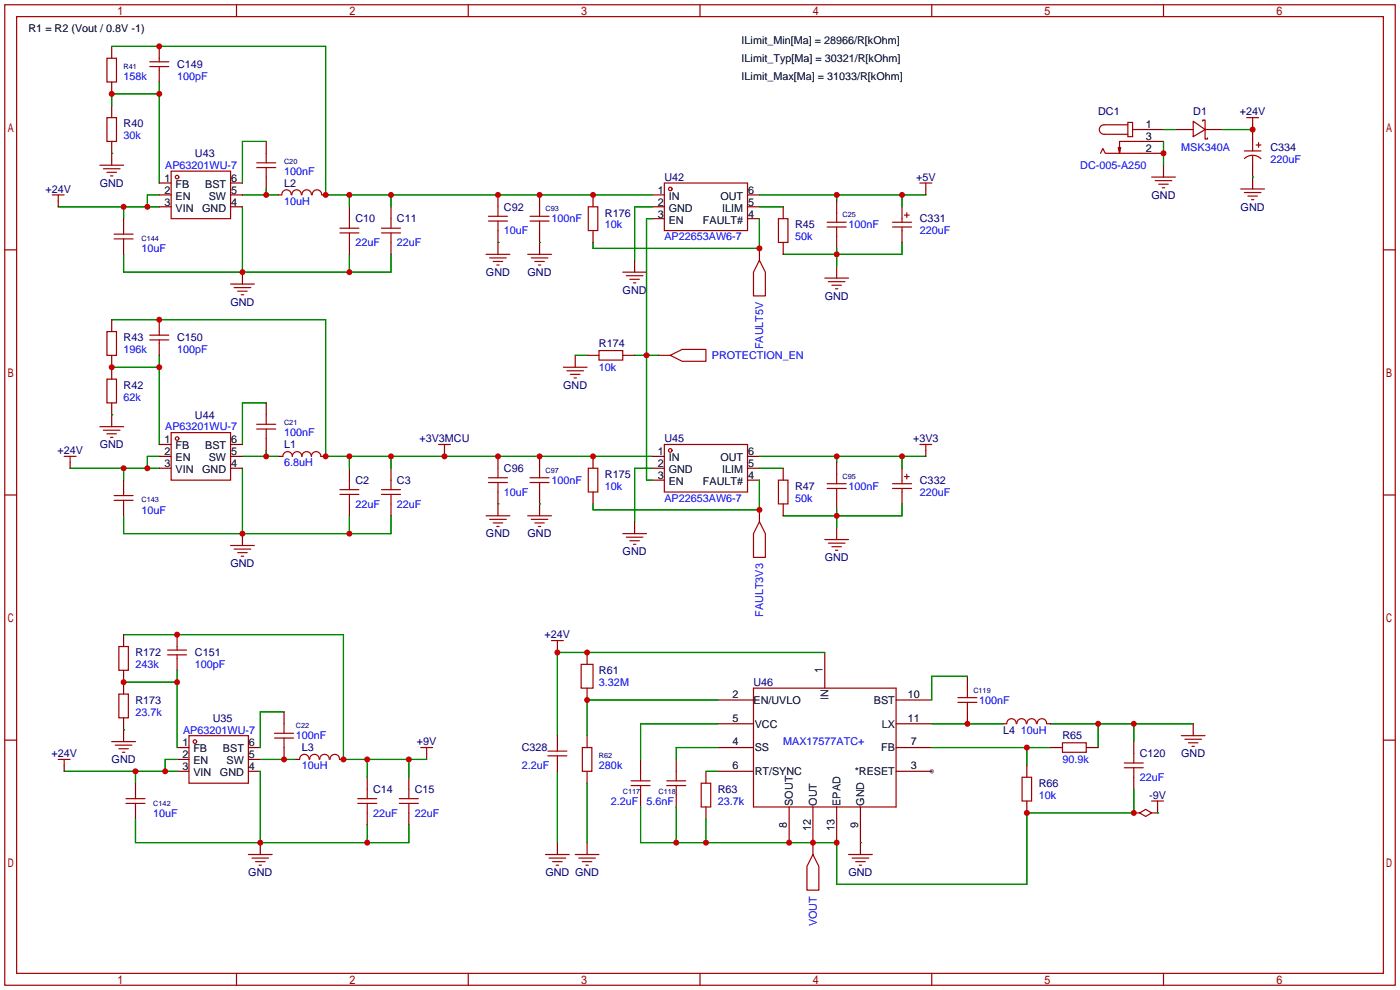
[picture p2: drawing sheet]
<svg xmlns="http://www.w3.org/2000/svg" width="299mm" height="212mm" viewBox="0 0 299 212" stroke-linecap="round" stroke-linejoin="round" font-family="sans-serif">
<circle cx="199.1" cy="164.8" r=".51" fill="#999"/>
<g fill="none" stroke="#a10000" stroke-width=".25">
<path d="M1 1h297.2v209.6h-297.2zM3.6 3.6h292.1v204.4h-292.1zM22.9 12.4h2v5.1h-2zM32 14.2h4.1M32 13.2h4.1M34 12.4v.8M34 14.2v.8M50.5 1v2.6M100.1 1v2.6M149.6 1v2.6M199.1 1v2.6M248.7 1v2.6"/>
<path d="M21.3 35.3h5.1M22.1 36.1h3.6M22.9 25.1h2v5.1h-2zM22.9 36.8h2M23.6 37.6h.5M36.6 36.6h12.7v10.1h-12.7zM54.9 35.8h4M54.9 34.8h4M56.9 32.8v2M56.9 35.8v2M142 39.1h17.8v10.2h-17.8zM196.6 39.1h2.5"/>
<path d="M197.9 39.1v1.3M235.2 32.8l.5-1 .5 1h7.4M239.5 31.5l-.2 1.3M241 26.2h1.1v3h-1.1zM241 26.7h-5a1.02 1.02 0 0 0-1.1 1 1.02 1.02 0 0 0 1.1 1h5M242.1 27.7h1.5M243.6 30.2h-4.3v2.6l-.3-1.3M246.1 37.8h5.1M246.9 38.6h3.5M247.6 39.4h2.1M255 25.9l2.6 1.8-2.6 1.5zM257 25.9v-.2h.6v4h.5v-.2"/>
<path d="M265.9 32.3h3.6M266 33.9a2.54 2.54 0 0 1 3.5 0M266.4 25.1h2.6M267.7 25.1v1.3M267.7 30.2v2.1M267.7 33.3v2M268.5 31h1M269 30.5v1M1 53.4h2.6M11.2 41.7h2.5M12.4 41.7v1.2M24.4 51.1h4"/>
<path d="M24.4 50h4M26.4 49.3v.7M26.4 51.1v.7M60.2 41.6a1.01 1.01 0 0 1 1-1 1.01 1.01 0 0 1 1.1 1M62.4 41.6a1.01 1.01 0 0 1 1-1 1.01 1.01 0 0 1 1 1M64.5 41.6a1.01 1.01 0 0 1 1-1 1.01 1.01 0 0 1 1.1 1M66.7 41.6a1.01 1.01 0 0 1 1-1 1.01 1.01 0 0 1 1 1M72.6 49.8h4.1M72.6 48.8h4.1M74.7 46.7v2.1M74.7 49.8v2M81.5 49.8h4.1"/>
<path d="M81.5 48.8h4.1M83.6 46.7v2.1M83.6 49.8v2M103.9 54.4h5.1M104.4 46.2h4.1M104.4 47.2h4.1M104.6 55.1h3.6M105.4 55.9h2M106.2 56.6h.5M106.4 44.2v2M106.4 47.2v2.1M112.8 54.4h5.1"/>
<path d="M113.3 46.2h4M113.3 47.2h4M113.5 55.1h3.6M114.3 55.9h2M115.1 56.6h.5M115.3 44.2v2M115.3 47.2v2.1M125.7 44.2h2.1v5.1h-2.1zM133.1 58.2h5.1M133.9 58.9h3.5M134.6 59.7h2.1M162.3 55.6l1.3 2.6v5h-2.6v-5z"/>
<path d="M166.4 46.7h2v5.1h-2zM176.3 59.4h5.1M176.8 48.5h4M176.8 47.5h4M178.8 45.5v2M178.8 48.5v2M190.8 48.5h4M190.8 47.5h4M192.8 46.7v.8M192.8 48.5v.8M193.3 46h1M193.8 45.5v1"/>
<path d="M248.4 40.1h.5M265.2 40.4h5.1M265.9 41.1h3.6M266.7 41.9h2M267.5 42.7h.5M295.7 53.4h2.5M22.9 70.9h2v5h-2zM32 72.6h4.1M32 71.6h4.1M34 70.9v.7M34 72.6v.8M49.3 60.7h5.1"/>
<path d="M50 61.5h3.6M50.8 62.2h2M51.6 63h.5M120.4 78.5h5.1M121.2 79.2h3.5M128 74.9h5.1v2.1h-5.1zM135.4 60.5h.5M143.3 75.9l2.5-1.2h5.1v2.5h-5.1zM177 60.2h3.6M177.8 61h2M178.6 61.7h.5M13.7 97.5h2.6"/>
<path d="M15 97.5v1.3M21.3 91.2h5.1M22.1 91.9h3.6M22.9 81h2v5.1h-2zM22.9 92.7h2M23.6 93.5h.5M36.6 92.5h12.7v10.1h-12.7zM54.9 91.7h4M54.9 90.7h4M56.9 88.6v2.1M56.9 91.7v2M60.5 97.5a1.02 1.02 0 0 1 1-1 1.02 1.02 0 0 1 1 1"/>
<path d="M62.5 97.5a1.02 1.02 0 0 1 1-1 1.02 1.02 0 0 1 1 1M64.5 97.5a1.02 1.02 0 0 1 1-1 1.02 1.02 0 0 1 1 1M66.5 97.5a1.02 1.02 0 0 1 1.1-1 1.02 1.02 0 0 1 1 1M93.7 95h2.6M95 95v1.3M121.9 80h2.1M122.7 80.8h.5M142 95h17.8v10.2h-17.8zM196.6 95h2.5M197.9 95v1.3M1 105.8h2.6M24.4 106.9h4"/>
<path d="M24.4 105.9h4M26.4 105.2v.7M26.4 106.9v.8M49.3 116.6h5.1M50 117.3h3.6M50.8 118.1h2M51.6 118.9h.5M72.6 105.7h4.1M72.6 104.6h4.1M74.7 102.6v2M74.7 105.7v2M81.5 105.7h4.1"/>
<path d="M81.5 104.6h4.1M83.6 102.6v2M83.6 105.7v2M103.9 110.2h5.1M104.4 102.1h4.1M104.4 103.1h4.1M104.6 111h3.6M105.4 111.8h2M106.2 112.5h.5M106.4 100.1v2M106.4 103.1v2.1M112.8 110.2h5.1"/>
<path d="M113.3 102.1h4M113.3 103.1h4M113.5 111h3.6M114.3 111.8h2M115.1 112.5h.5M115.3 100.1v2M115.3 103.1v2.1M125.7 100.1h2.1v5.1h-2.1zM133.1 114h5.1M133.9 114.8h3.5M134.6 115.6h2.1M135.4 116.3h.5"/>
<path d="M162.3 111.5l1.3 2.5v5.1h-2.6v-5.1zM166.4 102.6h2v5.1h-2zM176.3 115.3h5.1M176.8 104.4h4M176.8 103.4h4M177 116.1h3.6M177.8 116.8h2M178.6 117.6h.5M178.8 101.3v2.1M178.8 104.4v2M190.8 104.4h4M190.8 103.4h4"/>
<path d="M192.8 102.6v.8M192.8 104.4v.8M193.3 101.9h1M193.8 101.3v1.1M295.7 105.8h2.5M25.4 138.2h2v5.1h-2zM35.8 140h4.1M35.8 138.9h4.1M37.8 138.2v.7M37.8 140v.7M117.9 136.9h2.5M119.1 136.9v1.3"/>
<path d="M1 158.2h2.6M23.9 158.5h5.1M24.6 159.3h3.6M25.4 148.3h2v5.1h-2zM40.4 157.2h12.7v10.2h-12.7zM58.7 157.7h4M58.7 156.7h4M60.7 154.7v2M60.7 157.7v2.1M89.9 159.8h2.6M91.2 159.8v1.2M119.1 159.8v.7"/>
<path d="M124.2 142h2.5v5.1h-2.5zM124.5 159.8h2v5h-2zM161 147.1h30.5v25.4h-30.5zM204.7 150.1h4.1M204.7 149.1h4.1M206.8 147.1v2M206.8 150.1v2M215.2 154.7a1.01 1.01 0 0 1 1-1.1 1.01 1.01 0 0 1 1 1.1M217.3 154.7a1.01 1.01 0 0 1 1-1.1 1.01 1.01 0 0 1 1 1.1M219.5 154.7a1.01 1.01 0 0 1 1-1.1 1.01 1.01 0 0 1 1 1.1M221.7 154.7a1.01 1.01 0 0 1 1-1.1 1.01 1.01 0 0 1 1 1.1M227.1 158.8h5.1v2h-5.1z"/>
<path d="M252.5 157.2h5.1M253.2 158h3.6M254 158.8h2M254.8 159.5h.5M295.7 158.2h2.5M12.4 162.3h2.6M13.7 162.3v1.3M25.4 160h2M26.2 160.8h.5M26.9 171.7h4.1M26.9 170.7h4.1M29 169.9v.8"/>
<path d="M29 171.7v.8M64 162.3a1.01 1.01 0 0 1 1-1.1 1.01 1.01 0 0 1 1.1 1.1M66.2 162.3a1.01 1.01 0 0 1 1-1.1 1.01 1.01 0 0 1 1 1.1M68.3 162.3a1.01 1.01 0 0 1 1.1-1.1 1.01 1.01 0 0 1 1 1.1M70.5 162.3a1.01 1.01 0 0 1 1-1.1 1.01 1.01 0 0 1 1.1 1.1M76.5 171.7h4M76.5 170.7h4M78.5 168.7v2M78.5 171.7v2M85.3 171.7h4.1M85.3 170.7h4.1M87.4 168.7v2"/>
<path d="M87.4 171.7v2M117.1 161.5h4.1M117.1 160.5h4.1M119.1 161.5v.8M134.9 167.9h4M134.9 166.9h4M136.9 164.8v2.1M136.9 167.9v2M142.5 167.9h4.1M142.5 166.9h4.1M144.5 164.8v2.1M144.5 167.9v2"/>
<path d="M149.9 167.4h2v5.1h-2zM218.4 166.1h2.1v5.1h-2.1zM240.3 164.1h4M240.3 163.1h4M242.3 161v2.1M242.3 164.1v2M243.6 173.7l1.3-.7 1.2 .7-1.2 .8zM246.1 171.2h2.6M247.4 171.2v1.3M53.1 182.6h5.1M53.8 183.4h3.6M54.6 184.2h2"/>
<path d="M55.4 184.9h.5M116.6 182.6h5.1M117.3 183.4h3.6M118.1 184.2h2M118.9 184.9h.5M122.9 182.6h5.1M123.7 183.4h3.6M124.5 184.2h2M125.2 184.9h.5M173.7 182.6l1.3 2.6v5h-2.5v-5zM181.4 182.6h5M182.1 183.4h3.6"/>
<path d="M182.9 184.2h2M183.6 184.9h.5M50.5 208v2.6M100.1 208v2.6M149.6 208v2.6M199.1 208v2.6M248.7 208v2.6"/>
<circle cx="37.8" cy="37.8" r=".38"/>
<circle cx="143.3" cy="40.4" r=".38"/>
<circle cx="37.8" cy="93.7" r=".38"/>
<circle cx="143.3" cy="96.3" r=".38"/>
<circle cx="41.7" cy="158.5" r=".38"/>
</g>
<g fill="none" stroke="#870000" stroke-width=".25">
<path d="M23.9 9.9v2.5M23.9 17.5v2.6M34 9.9v2.5M34 15v2.5M23.9 22.6v2.5M23.9 30.2v5.1M34 39.1h2.6M49.3 39.1h2.5M56.9 30.2v2.6M56.9 37.8v2.6M243.6 30.2h5.1M243.6 32.8h5.1"/>
<path d="M243.6 27.7h5.1M248.7 35.3v2.5M251.2 27.7h3.8M257.6 27.7h3.8M267.7 26.4v3.8M267.7 35.3v5.1M12.4 42.9v1.3M26.4 46.7v2.6M26.4 51.8v2.6M34 41.7h2.6M34 44.2h2.6M49.3 41.7h2.5"/>
<path d="M49.3 44.2h2.5M51.8 58.2v2.5M59.4 41.7h.8M68.8 41.7h.8M74.7 44.2v2.5M74.7 51.8v2.6M83.6 44.2v2.5M83.6 51.8v2.6M106.4 41.7v2.5M106.4 49.3v5.1M115.3 41.7v2.5M115.3 49.3v5.1"/>
<path d="M126.7 41.7v2.5M126.7 49.3v2.5M135.6 55.6v2.6M139.4 41.7h2.6M139.4 44.2h2.6M139.4 46.7h2.6M159.8 41.7h2.5M159.8 44.2h2.5M159.8 46.7h2.5M162.3 53.1v2.5M167.4 44.2v2.5M167.4 51.8v2.6"/>
<path d="M178.8 42.9v2.6M178.8 50.5v2.6M178.8 56.9v2.5M192.8 44.2v2.5M192.8 49.3v2.5M197.9 40.4v1.3M23.9 68.3v2.6M23.9 75.9v5.1M34 68.3v2.6M34 73.4v2.5M122.9 75.9v2.6M125.5 75.9h2.5"/>
<path d="M133.1 75.9h2.5M140.7 75.9h2.6M15 98.8v1.3M23.9 86.1v5.1M34 95h2.6M34 97.5h2.6M49.3 95h2.5M49.3 97.5h2.5M56.9 86.1v2.5M56.9 93.7v2.6M59.4 97.5h1.1M68.6 97.5h1"/>
<path d="M95 96.3v1.2M106.4 97.5v2.6M115.3 97.5v2.6M126.7 97.5v2.6M139.4 97.5h2.6M159.8 97.5h2.5M178.8 98.8v2.5M197.9 96.3v1.2M26.4 102.6v2.6M26.4 107.7v2.5M34 100.1h2.6M49.3 100.1h2.5"/>
<path d="M51.8 114v2.6M74.7 100.1v2.5M74.7 107.7v2.5M83.6 100.1v2.5M83.6 107.7v2.5M106.4 105.2v5M115.3 105.2v5M126.7 105.2v2.5M135.6 111.5v2.5M139.4 100.1h2.6M139.4 102.6h2.6M159.8 100.1h2.5"/>
<path d="M159.8 102.6h2.5M162.3 109v2.5M167.4 100.1v2.5M167.4 107.7v2.5M178.8 106.4v2.6M178.8 112.8v2.5M192.8 100.1v2.5M192.8 105.2v2.5M26.4 135.6v2.6M37.8 135.6v2.6M119.1 138.2v1.2M125.5 139.4v2.6"/>
<path d="M176.3 139.4v7.7M26.4 143.3v5M26.4 153.4v5.1M37.8 159.8h2.6M37.8 140.7v2.6M53.1 159.8h2.5M60.7 152.1v2.6M60.7 159.8v2.5M119.1 157.2v2.6M125.5 147.1v2.5M125.5 157.2v2.6M153.4 159.8h7.6"/>
<path d="M153.4 149.6h7.6M153.4 154.7h7.6M191.5 159.8h7.6M191.5 149.6h7.6M191.5 154.7h7.6M206.8 144.5v2.6M206.8 152.1v2.6M214.4 154.7h.7M223.8 154.7h.7M224.5 159.8h2.6M232.2 159.8h2.5M242.3 158.5v2.5"/>
<path d="M255 154.7v2.5M13.7 163.6v1.2M29 167.4v2.5M29 172.5v2.5M37.8 162.3h2.6M37.8 164.8h2.6M53.1 162.3h2.5M53.1 164.8h2.5M63.2 162.3h.8M72.6 162.3h.8M78.5 166.1v2.6M78.5 173.7v2.6"/>
<path d="M87.4 166.1v2.6M87.4 173.7v2.6M91.2 161v1.3M119.1 162.3v2.5M125.5 164.8v2.6M136.9 162.3v2.5M136.9 169.9v2.6M144.5 162.3v2.5M144.5 169.9v2.6M150.9 164.8v2.6M150.9 172.5v2.5M153.4 164.8h7.6"/>
<path d="M168.7 172.5v7.6M173.7 172.5v10.1M178.8 172.5v7.6M183.9 172.5v10.1M191.5 164.8h7.6M219.5 163.6v2.5M219.5 171.2v2.5M242.3 166.1v2.6M242.3 173.7h1.3M247.4 172.5v1.2h-1.3M55.6 180.1v2.5M119.1 180.1v2.5"/>
<path d="M125.5 180.1v2.5"/>
</g>
<g fill="none" stroke="#008700" stroke-width=".25">
<path d="M23.9 9.9h45.7v31.8h69.8M34 17.5v21.6M23.9 32.8h.1M34 20.1h-10.1v2.5M56.9 30.2h-5.1v8.9M248.7 30.2v5.1M248.7 27.7h2.5M261.4 27.7h6.3M267.7 37.8h.1M12.4 44.2h21.6M26.4 44.2v2.5M26.4 54.4v3.8h57.2v-3.8"/>
<path d="M34 41.7h-2.5v2.5M51.8 44.2v14M51.8 41.7h7.6M56.9 40.4v1.3M74.7 41.7v2.5M74.7 54.4v3.8M83.6 41.7v2.5M106.4 51.8h.1M115.3 51.8h.1M139.4 44.2h-3.8v11.4M139.4 46.7h-1.2v55.9h1.2M162.3 44.2h5.1"/>
<path d="M162.3 41.7h35.6M162.3 46.7v6.4h-35.6v-1.3M178.8 41.7v1.2M178.8 53.1v3.8M192.8 41.7v2.5M192.8 51.8v2.6h-25.4M23.9 68.3h45.7v29.2h69.8M23.9 78.5h10.1M34 75.9v19.1M122.9 75.9h2.6M135.6 75.9h5.1M23.9 88.6h.1"/>
<path d="M34 97.5h-2.5v2.6M51.8 97.5h7.6M56.9 86.1h-5.1v8.9M56.9 96.3v1.2M74.7 97.5v2.6M83.6 97.5v2.6M162.3 97.5h35.6M178.8 97.5v1.3M192.8 97.5v2.6M15 100.1h19M26.4 100.1v2.5M26.4 110.2v3.8h57.2v-3.8"/>
<path d="M51.8 100.1v13.9M74.7 110.2v3.8M106.4 107.7h.1M115.3 107.7h.1M139.4 100.1h-3.8v11.4M162.3 100.1h5.1M162.3 102.6v6.4h-35.6v-1.3M178.8 109v3.8M192.8 107.7v2.5h-25.4M26.4 135.6h47v26.7h17.8M176.3 139.4h-57.2v17.8M26.4 156h.1"/>
<path d="M26.4 145.8h11.4M37.8 143.3v16.5M60.7 152.1h-5.1v7.7M153.4 149.6h-27.9v7.6M153.4 159.8h-8.9v2.5M153.4 154.7h-16.5v7.6M199.1 159.8h25.4M199.1 154.7h15.3M206.8 144.5h-7.7v5.1M219.5 159.8v3.8M224.5 154.7h30.5M234.7 154.7v5.1"/>
<path d="M242.3 154.7v3.8M13.7 164.8h24.1M29 164.8v2.6M29 175v5.1h58.4v-3.8M37.8 162.3h-2.5v2.5M55.6 162.3h7.6M55.6 164.8v15.3M78.5 162.3v3.8M78.5 176.3v3.8M87.4 162.3v3.8M119.1 164.8v15.3M125.5 167.4v12.7"/>
<path d="M144.5 172.5v7.6M150.9 164.8h2.5M150.9 175v5.1M242.3 168.7v5h-22.8v15.3h-40.7v-8.9h-41.9v-7.6M247.4 173.7h.1M183.9 180.1h.1"/>
</g>
<g fill="#c00">
<circle cx="31.5" cy="100.1" r=".63"/>
<circle cx="26.4" cy="100.1" r=".63"/>
<circle cx="51.8" cy="114" r=".63"/>
<circle cx="74.7" cy="114" r=".63"/>
<circle cx="56.9" cy="97.5" r=".63"/>
<circle cx="31.5" cy="44.2" r=".63"/>
<circle cx="26.4" cy="44.2" r=".63"/>
<circle cx="51.8" cy="58.2" r=".63"/>
<circle cx="74.7" cy="58.2" r=".63"/>
<circle cx="56.9" cy="41.7" r=".63"/>
<circle cx="35.3" cy="164.8" r=".63"/>
<circle cx="29" cy="164.8" r=".63"/>
<circle cx="55.6" cy="180.1" r=".63"/>
<circle cx="78.5" cy="180.1" r=".63"/>
<circle cx="60.7" cy="162.3" r=".63"/>
<circle cx="87.4" cy="162.3" r=".63"/>
<circle cx="78.5" cy="162.3" r=".63"/>
<circle cx="73.4" cy="162.3" r=".63"/>
<circle cx="37.8" cy="135.6" r=".63"/>
<circle cx="26.4" cy="145.8" r=".63"/>
<circle cx="37.8" cy="145.8" r=".63"/>
<circle cx="162.3" cy="53.1" r=".63"/>
<circle cx="178.8" cy="41.7" r=".63"/>
<circle cx="192.8" cy="41.7" r=".63"/>
<circle cx="178.8" cy="54.4" r=".63"/>
<circle cx="83.6" cy="41.7" r=".63"/>
<circle cx="74.7" cy="41.7" r=".63"/>
<circle cx="69.6" cy="41.7" r=".63"/>
<circle cx="34" cy="9.9" r=".63"/>
<circle cx="106.4" cy="41.7" r=".63"/>
<circle cx="115.3" cy="41.7" r=".63"/>
<circle cx="126.7" cy="41.7" r=".63"/>
<circle cx="23.9" cy="20.1" r=".63"/>
<circle cx="34" cy="20.1" r=".63"/>
<circle cx="23.9" cy="78.5" r=".63"/>
<circle cx="34" cy="78.5" r=".63"/>
<circle cx="83.6" cy="97.5" r=".63"/>
<circle cx="74.7" cy="97.5" r=".63"/>
<circle cx="69.6" cy="97.5" r=".63"/>
<circle cx="34" cy="68.3" r=".63"/>
<circle cx="95" cy="97.5" r=".63"/>
<circle cx="106.4" cy="97.5" r=".63"/>
<circle cx="115.3" cy="97.5" r=".63"/>
<circle cx="126.7" cy="97.5" r=".63"/>
<circle cx="162.3" cy="109" r=".63"/>
<circle cx="178.8" cy="97.5" r=".63"/>
<circle cx="192.8" cy="97.5" r=".63"/>
<circle cx="178.8" cy="110.2" r=".63"/>
<circle cx="248.7" cy="32.8" r=".63"/>
<circle cx="267.7" cy="27.7" r=".63"/>
<circle cx="219.5" cy="159.8" r=".63"/>
<circle cx="242.3" cy="154.7" r=".63"/>
<circle cx="234.7" cy="154.7" r=".63"/>
<circle cx="206.8" cy="154.7" r=".63"/>
<circle cx="150.9" cy="180.1" r=".63"/>
<circle cx="144.5" cy="180.1" r=".63"/>
<circle cx="168.7" cy="180.1" r=".63"/>
<circle cx="173.7" cy="180.1" r=".63"/>
<circle cx="178.8" cy="180.1" r=".63"/>
<circle cx="219.5" cy="173.7" r=".63"/>
<circle cx="242.3" cy="173.7" r=".63"/>
<circle cx="125.5" cy="149.6" r=".63"/>
<circle cx="125.5" cy="139.4" r=".63"/>
<circle cx="119.1" cy="139.4" r=".63"/>
<circle cx="138.2" cy="75.9" r=".63"/>
</g>
<g font-size="2.3">
<text x="6.1" y="6.9">R1 = R2 (Vout / 0.8V -1)</text>
<text x="158.5" y="9.4">ILimit_Min[Ma] = 28966/R[kOhm]</text>
<text x="158.5" y="13.3">ILimit_Typ[Ma] = 30321/R[kOhm]</text>
<text x="158.5" y="17.1">ILimit_Max[Ma] = 31033/R[kOhm]</text>
<text x="244.9" y="30">3</text>
<text x="244.9" y="27.5">1</text>
<text x="244.9" y="32.5">2</text>
<text x="35.2" y="38.9">1</text>
<text x="35.2" y="41.4">2</text>
<text x="37.5" y="40.2">FB</text>
<text x="43.8" y="40.2">BST</text>
<text x="49.4" y="41.4">5</text>
<text x="49.4" y="38.9">6</text>
<text x="140.6" y="41.4">1</text>
<text x="159.9" y="41.4">6</text>
<text x="35.2" y="44">3</text>
<text x="37.5" y="42.7">EN</text>
<text x="37.5" y="45.2">VIN</text>
<text x="43.2" y="45.2">GND</text>
<text x="44.6" y="42.7">SW</text>
<text x="49.4" y="44">4</text>
<text x="140.6" y="44">2</text>
<text x="140.6" y="46.5">3</text>
<text x="142.9" y="42.7">IN</text>
<text x="142.9" y="45.2">GND</text>
<text x="142.9" y="47.8">EN</text>
<text x="150.2" y="47.8">FAULT#</text>
<text x="154" y="42.7">OUT</text>
<text x="154.3" y="45.2">ILIM</text>
<text x="159.9" y="46.5">4</text>
<text x="159.9" y="44">5</text>
<text x="35.2" y="94.8">1</text>
<text x="49.4" y="94.8">6</text>
<text x="35.2" y="97.3">2</text>
<text x="35.2" y="99.8">3</text>
<text x="37.5" y="96">FB</text>
<text x="37.5" y="98.6">EN</text>
<text x="37.5" y="101.1">VIN</text>
<text x="43.2" y="101.1">GND</text>
<text x="43.8" y="96">BST</text>
<text x="44.6" y="98.6">SW</text>
<text x="49.4" y="99.8">4</text>
<text x="49.4" y="97.3">5</text>
<text x="140.6" y="97.3">1</text>
<text x="140.6" y="99.8">2</text>
<text x="142.9" y="98.6">IN</text>
<text x="142.9" y="101.1">GND</text>
<text x="154" y="98.6">OUT</text>
<text x="154.3" y="101.1">ILIM</text>
<text x="159.9" y="99.8">5</text>
<text x="159.9" y="97.3">6</text>
<text x="140.6" y="102.4">3</text>
<text x="142.9" y="103.7">EN</text>
<text x="150.2" y="103.7">FAULT#</text>
<text x="159.9" y="102.4">4</text>
<text x="175.8" y="143.9" transform="rotate(-90 175.8 143.9)">1</text>
<text x="156.6" y="149.1">2</text>
<text x="177.1" y="149.6" transform="rotate(-90 177.1 149.6)">IN</text>
<text x="194" y="149.1">10</text>
<text x="156.6" y="154.2">5</text>
<text x="161" y="150.4">EN/UVLO</text>
<text x="161.3" y="155.5">VCC</text>
<text x="186.8" y="150.4">BST</text>
<text x="188.4" y="155.5">LX</text>
<text x="194" y="154.2">11</text>
<text x="39" y="159.5">1</text>
<text x="41.3" y="160.8">FB</text>
<text x="47.7" y="160.8">BST</text>
<text x="53.2" y="159.5">6</text>
<text x="156.6" y="159.3">4</text>
<text x="161.3" y="160.6">SS</text>
<text x="188.3" y="160.6">FB</text>
<text x="194.7" y="159.3">7</text>
<text x="39" y="162.1">2</text>
<text x="39" y="164.6">3</text>
<text x="41.3" y="163.3">EN</text>
<text x="41.3" y="165.9">VIN</text>
<text x="47" y="165.9">GND</text>
<text x="48.4" y="163.3">SW</text>
<text x="53.2" y="164.6">4</text>
<text x="53.2" y="162.1">5</text>
<text x="156.6" y="164.4">6</text>
<text x="161.3" y="165.7">RT/SYNC</text>
<text x="182.7" y="165.7">*RESET</text>
<text x="194.7" y="164.4">3</text>
<text x="169.5" y="172.2" transform="rotate(-90 169.5 172.2)">SOUT</text>
<text x="174.5" y="172.2" transform="rotate(-90 174.5 172.2)">OUT</text>
<text x="179.6" y="172.2" transform="rotate(-90 179.6 172.2)">EPAD</text>
<text x="184.7" y="172.2" transform="rotate(-90 184.7 172.2)">GND</text>
<text x="168.2" y="176.9" transform="rotate(-90 168.2 176.9)">8</text>
<text x="173.3" y="177.6" transform="rotate(-90 173.3 177.6)">12</text>
<text x="178.4" y="177.6" transform="rotate(-90 178.4 177.6)">13</text>
<text x="183.4" y="176.9" transform="rotate(-90 183.4 176.9)">9</text>
</g>
<g font-size="2.3" fill="#00f">
<text x="26.4" y="17.1">158k</text>
<text x="37.8" y="17.1">100pF</text>
<text x="26.4" y="29.8">30k</text>
<text x="252.5" y="32.3">MSK340A</text>
<text x="271.5" y="34.8">220uF</text>
<text x="35.3" y="36.1">AP63201WU-7</text>
<text x="60.7" y="37.4">100nF</text>
<text x="230.9" y="36.1">DC-005-A250</text>
<text x="60.7" y="43.7">10uH</text>
<text x="117.9" y="47.5">100nF</text>
<text x="30.2" y="53.9">10uF</text>
<text x="75.9" y="52.6">22uF</text>
<text x="84.8" y="52.6">22uF</text>
<text x="107.7" y="50.1">10uF</text>
<text x="129.3" y="48.8">10k</text>
<text x="142" y="51.4">AP22653AW6-7</text>
<text x="169.9" y="51.4">50k</text>
<text x="181.4" y="48.8">100nF</text>
<text x="196.6" y="50.1">220uF</text>
<text x="26.4" y="75.5">196k</text>
<text x="37.8" y="75.5">100pF</text>
<text x="152.1" y="76.8">PROTECTION_EN</text>
<text x="163.1" y="74.7" transform="rotate(-90 163.1 74.7)">FAULT5V</text>
<text x="128" y="79.3">10k</text>
<text x="26.4" y="85.6">62k</text>
<text x="35.3" y="92">AP63201WU-7</text>
<text x="60.7" y="93.3">100nF</text>
<text x="60.7" y="99.6">6.8uH</text>
<text x="107.7" y="106">10uF</text>
<text x="117.9" y="103.4">100nF</text>
<text x="129.3" y="104.7">10k</text>
<text x="142" y="107.2">AP22653AW6-7</text>
<text x="169.9" y="107.2">50k</text>
<text x="181.4" y="104.7">100nF</text>
<text x="196.6" y="106">220uF</text>
<text x="30.2" y="109.8">10uF</text>
<text x="75.9" y="108.5">22uF</text>
<text x="84.8" y="108.5">22uF</text>
<text x="163.1" y="131.8" transform="rotate(-90 163.1 131.8)">FAULT3V3</text>
<text x="29" y="142.8">243k</text>
<text x="41.7" y="142.8">100pF</text>
<text x="128" y="146.6">3.32M</text>
<text x="29" y="153">23.7k</text>
<text x="209.3" y="150.4">100nF</text>
<text x="39.1" y="156.8">AP63201WU-7</text>
<text x="63.2" y="158">100nF</text>
<text x="167.4" y="159.3">MAX17577ATC+</text>
<text x="218.2" y="156.8">10uH</text>
<text x="64.5" y="164.4">10uH</text>
<text x="111.5" y="164.4">2.2uF</text>
<text x="128" y="164.4">280k</text>
<text x="227.1" y="163.1">90.9k</text>
<text x="243.6" y="166.9">22uF</text>
<text x="130.6" y="172">2.2uF</text>
<text x="138.2" y="172">5.6nF</text>
<text x="153.4" y="172">23.7k</text>
<text x="222" y="170.7">10k</text>
<text x="32.8" y="174.5">10uF</text>
<text x="79.8" y="174.5">22uF</text>
<text x="88.6" y="174.5">22uF</text>
<text x="174.5" y="197.9" transform="rotate(-90 174.5 197.9)">VOUT</text>
</g>
<g font-size="2.3" fill="#000080">
<text x="37.8" y="14.5">C149</text>
<text x="26.4" y="27.2">R40</text>
<text x="234.7" y="24.7">DC1</text>
<text x="255" y="24.7">D1</text>
<text x="265" y="24.7">+24V</text>
<text x="41.7" y="33.6">U43</text>
<text x="271.5" y="32.3">C334</text>
<text x="9.7" y="41.2">+24V</text>
<text x="21.3" y="39.9">GND</text>
<text x="60.7" y="39.9">L2</text>
<text x="142" y="38.7">U42</text>
<text x="195.8" y="38.7">+5V</text>
<text x="75.9" y="47.5">C10</text>
<text x="84.8" y="47.5">C11</text>
<text x="107.7" y="45">C92</text>
<text x="129.3" y="46.3">R176</text>
<text x="196.6" y="47.5">C331</text>
<text x="246.1" y="42.5">GND</text>
<text x="265.2" y="45">GND</text>
<text x="169.9" y="48.8">R45</text>
<text x="103.9" y="59">GND</text>
<text x="112.8" y="59">GND</text>
<text x="49.3" y="65.3">GND</text>
<text x="133.1" y="62.8">GND</text>
<text x="176.3" y="64.1">GND</text>
<text x="26.4" y="72.9">R43</text>
<text x="37.8" y="72.9">C150</text>
<text x="128" y="74.2">R174</text>
<text x="26.4" y="83.1">R42</text>
<text x="120.4" y="83.1">GND</text>
<text x="41.7" y="89.5">U44</text>
<text x="21.3" y="95.8">GND</text>
<text x="60.7" y="95.8">L1</text>
<text x="89.6" y="94.5">+3V3MCU</text>
<text x="142" y="94.5">U45</text>
<text x="195.1" y="94.5">+3V3</text>
<text x="12.3" y="97.1">+24V</text>
<text x="107.7" y="100.9">C96</text>
<text x="75.9" y="103.4">C2</text>
<text x="84.8" y="103.4">C3</text>
<text x="129.3" y="102.2">R175</text>
<text x="169.9" y="104.7">R47</text>
<text x="196.6" y="103.4">C332</text>
<text x="103.9" y="114.9">GND</text>
<text x="112.8" y="114.9">GND</text>
<text x="133.1" y="118.7">GND</text>
<text x="176.3" y="119.9">GND</text>
<text x="49.3" y="121.2">GND</text>
<text x="116.4" y="136.4">+24V</text>
<text x="29" y="140.3">R172</text>
<text x="41.7" y="140.3">C151</text>
<text x="128" y="144.1">R61</text>
<text x="161" y="146.6">U46</text>
<text x="29" y="150.4">R173</text>
<text x="45.5" y="154.2">U35</text>
<text x="11" y="161.8">+24V</text>
<text x="64.5" y="160.6">L3</text>
<text x="89.1" y="159.3">+9V</text>
<text x="111.5" y="160.6">C328</text>
<text x="214.4" y="156.8">L4</text>
<text x="227.1" y="158">R65</text>
<text x="243.6" y="161.8">C120</text>
<text x="252.5" y="161.8">GND</text>
<text x="23.9" y="163.1">GND</text>
<text x="79.8" y="169.5">C14</text>
<text x="88.6" y="169.5">C15</text>
<text x="153.4" y="169.5">R63</text>
<text x="222" y="168.2">R66</text>
<text x="245.6" y="170.7">-9V</text>
<text x="53.1" y="187.2">GND</text>
<text x="116.6" y="187.2">GND GND</text>
<text x="181.3" y="187.2">GND</text>
</g>
<g font-size="1.6" fill="#000080">
<text x="26.4" y="14.7">R41</text>
<text x="60.7" y="35">C20</text>
<text x="116.6" y="45.2">C93</text>
<text x="180.1" y="46.4">C25</text>
<text x="30.2" y="51.5">C144</text>
<text x="60.7" y="90.9">C21</text>
<text x="116.6" y="101">C97</text>
<text x="30.2" y="107.4">C143</text>
<text x="180.1" y="102.3">C95</text>
<text x="208" y="148">C119</text>
<text x="63.2" y="155.6">C22</text>
<text x="128" y="162">R62</text>
<text x="32.8" y="172.2">C142</text>
<text x="133.1" y="169.6">C117</text>
<text x="140.7" y="169.6">C118</text>
</g>
</svg>
